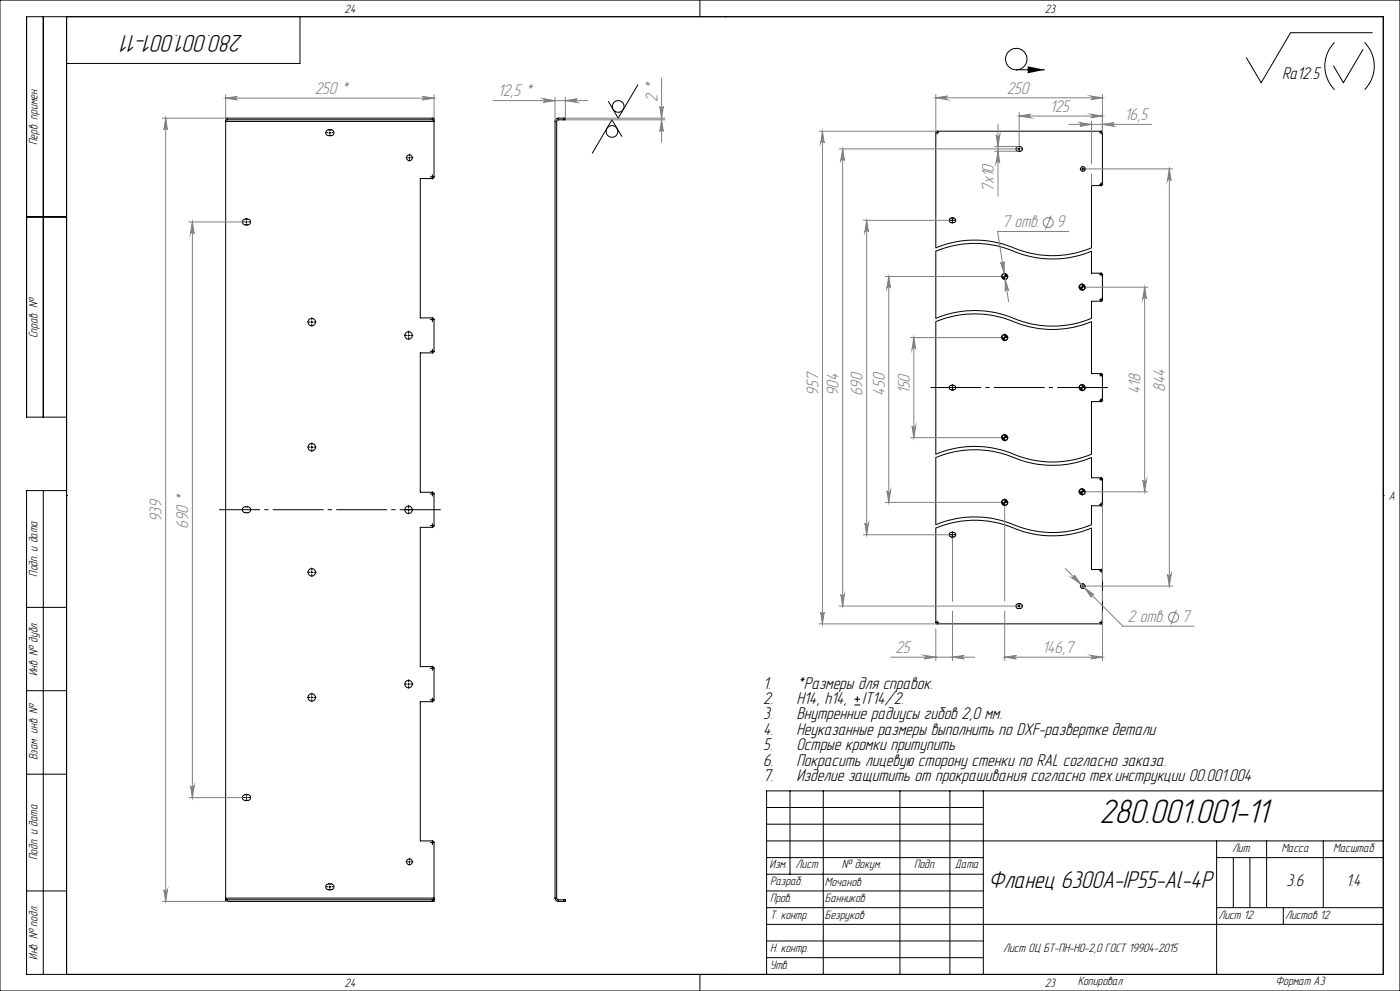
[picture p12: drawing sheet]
<svg xmlns="http://www.w3.org/2000/svg" width="420mm" height="297mm" viewBox="0 0 420 297" stroke-linecap="round" stroke-linejoin="round" font-family="sans-serif">
<g fill="none" stroke="#000" stroke-width=".3">
<path d="M0 0h420v297h-420zM13 5v120M20 5v287M90 5v14h-70M210 0v5M217.5 5h.1M400.4 12.7a10 10 0 0 0 0 14.2M408.9 14.8l-5.9 10-2.9-5M409.4 12.7a10 10 0 0 1 0 14.2M411.7 9.8h-24.5l-8.8 15-4.5-7.5M67.7 35.9h.5M67.7 35.9v.5"/>
<path d="M67.7 36.4v232.8M67.7 36.4h62.5M68.2 35.4h-.5v.5M68.2 35.4v.5M68.2 35.4h61.5M68.2 35.9h61.5M98 39.1l1.3-.2a.86 .86 0 0 1 .9 .9 .86 .86 0 0 1-.9 .8h-.7a.86 .86 0 0 1-.8-.5 .86 .86 0 0 1 .2-1zM98.7 39.8h.5M99 39.5v.5M129.7 35.4h.5v.5M129.7 35.9h.5M129.7 35.4v.5"/>
<path d="M130.2 35.9v.5M130.2 36.4v16.8l-.4 .3h-3.7v41.8h3.7l.4 .5v9.7l-.4 .3h-3.7v41.7h3.7l.4 .5v9.7l-.5 .3h-3.6v41.8h3.7l.4 .5v9.7l-.5 .3h-3.6v41.7h3.7l.4 .3v16.9M166.5 36.4h.5M166.5 36.4v232.8M167 36.4v232.8M167.5 35.9l-.5 .5M167.5 35.4a.96 .96 0 0 0-1 1M167.5 35.4h1.6M167.5 35.9h1.6M167.5 35.4v.5M169.1 35.4h.5v.5h-.5M169.1 35.4v.5"/>
<path d="M191.4 25.4l-5.9 10-3-5M280.6 39.7h1M280.8 39.4h49.8l.1 15.9-.3 .3h-3v18.7a30.8 30.8 0 0 1-24.8-.6 30.3 30.3 0 0 0-21.9 .6zM281.1 39.2v1M304.9 20.9h8.5M329.8 39.7h1M330.3 39.2v1M122.6 47.3h.5M122.8 47v.5M129.1 53h1.2M129.7 52.4v1.3M186.5 40.9l-2.9-5-5.9 10"/>
<path d="M305 44.1l1-.2a.71 .71 0 0 1 .7 .7 .71 .71 0 0 1-.7 .7l-1-.1-.2-.4zM305.5 44.6h.4M305.8 44.4v.4M324.6 50.6h.4M324.8 50.4v.4M329.8 55.2h1M330.3 54.7v1M8 65h12M73 65.9l.6-.3a1.39 1.39 0 0 1 1.5 .5l.1 .6a1.29 1.29 0 0 1-1.4 .8 1.29 1.29 0 0 1-1.1-1.1zM73.7 66.5h.5M73.9 66.3v.5M280.7 75.3a30.7 30.7 0 0 1 24.9 .6 30.5 30.5 0 0 0 21.8-.6v6.6h3.1l.2 .3v7.8l-.4 .3h-2.9v5.1a31.7 31.7 0 0 1-25.6-.8 30.4 30.4 0 0 0-21.1 .8z"/>
<path d="M285 65.5l1-.2a.71 .71 0 0 1 .8 .7 .71 .71 0 0 1-.8 .7l-1-.1-.2-.5zM285.5 66h.4M285.8 65.8v.4M93.3 96.5h.5M93.5 96.3v.5M129.1 95.8h1.2M129.7 95.1v1.3M280.7 96.4a31.3 31.3 0 0 1 25.7 .9 30.4 30.4 0 0 0 21-.9v15.6h3l.3 .3v7.7l-.3 .4h-3v15.7a30.7 30.7 0 0 1-24.8-.6 30.5 30.5 0 0 0-21.9 .6zM301.2 82.9h.4M301.4 81.9l-.6 .3-.3 .7M301.4 82.7v.4M302.3 82.9l-.3 .6-.6 .2"/>
<path d="M324.4 86.1h.4M324.6 85.2l-.6 .2-.3 .7M324.6 85.9v.4M325.5 86.1l-.2 .6-.7 .3M329.8 82.3h1M329.8 89.8h1M330.3 81.8v1M330.3 89.4v.9M122.3 100.5h.5M122.6 100.3v.5M129.1 105.3h1.2M129.7 104.7v1.2"/>
<path d="M285 115.6l1-.1a.71 .71 0 0 1 .8 .7 .71 .71 0 0 1-.8 .7l-1-.2-.2-.4zM285.5 116.2h.4M285.8 116v.3M301.2 101.2h.4M301.4 100.3l-.6 .2-.3 .7M301.4 101v.3M302.3 101.2l-.3 .6-.6 .3M324.4 116.2h.4M324.6 115.2l-.6 .3-.3 .7M324.6 116v.3M325.5 116.2l-.2 .6-.7 .2M329.8 112.4h1"/>
<path d="M329.8 119.9h1M330.3 111.9v1M330.3 119.4v1.1M20 125h-12v-120h407v287h-407v-145h12M93.3 134h.5M93.5 133.8v.5M280.7 137.1a31.3 31.3 0 0 1 25.7 .9 30.4 30.4 0 0 0 21-.9v6.1h3l.3 .3v7.8l-.3 .3h-3v5.7a30.7 30.7 0 0 1-24.8-.6 30.5 30.5 0 0 0-21.9 .6zM301.2 131.2h.4M301.4 130.2l-.6 .3-.3 .7M301.4 130.9v.5M302.3 131.2l-.3 .6-.6 .2M13 147v145"/>
<path d="M20 148.5h.1M73 152.1l1.3-.2a.88 .88 0 0 1 .9 .9 .88 .88 0 0 1-.9 .9 1.33 1.33 0 0 1-1.5-.5l-.1-.6zM122.3 152.8h.5M122.6 152.5v.5M129.1 157.5h1.2M129.1 148h1.2M129.7 147.4v1.3M129.7 156.9v1.2M280.7 158.3a30.8 30.8 0 0 1 24.9 .5 30.3 30.3 0 0 0 21.8-.5v12.4h3.1l.2 .3v15.7l-.3 .3-49.5-.1-.2-.2zM285 159.7l1-.1a.71 .71 0 0 1 .8 .7 .71 .71 0 0 1-.8 .7l-1-.2-.2-.4zM301.2 150.6h.4M301.4 149.7l-.6 .2-.3 .7"/>
<path d="M301.4 150.4v.4M302.3 150.6l-.3 .6-.6 .3M324.4 147.4h.4M324.6 146.5l-.6 .3-.3 .6M324.6 147.2v.4M325.5 147.4l-.2 .6-.7 .3M329.8 143.6h1M329.8 151.2h1M330.3 143.1v1M330.3 150.7v1M415 148.5h.1M93.3 171.5h.5"/>
<path d="M93.5 171.3v.5M285.5 160.3h.4M285.8 160.1v.3M324.6 175.6h.4M324.8 175.5v.4M329.8 171.1h1M330.3 170.6v1M8 182h12M129.7 199.6v1.3M280.6 186.5h1M281.1 186.1v1M305 181.1l1-.1a.69 .69 0 0 1 .8 .7 .69 .69 0 0 1-.8 .6l-1-.1-.2-.4z"/>
<path d="M305.5 181.6h.4M305.8 181.5v.4M329.8 186.5h1M330.3 186.1v1M8 207h12M93.3 209h.5M93.5 208.8v.5M122.3 205h.5M122.6 204.8v.5M129.1 209.8h1.2M129.1 200.3h1.2M129.7 209.2v1.2"/>
<path d="M256.3 211.3h1.8M256.3 209.5h1.8M257.2 208.7v1.7M8 232h12M73 238.4l1.3-.2a.86 .86 0 0 1 .9 .8 .86 .86 0 0 1-.9 .9l-1.3-.2-.3-.5zM73.7 239h.5M73.9 238.8v.5M237 237v25M247 237v55M270 237v55M285 237v55M295 237v55"/>
<path d="M415 237h-185v55M122.6 258.3h.5M122.8 258v.5M129.1 252.5h1.2M129.7 251.9v1.2M230 252h185M230 242h65M230 247h65M230 257h65M365 252v40M365 257h50M370 257v15"/>
<path d="M375 257v15M380 252v20M397 252v20M8 267h12M67.7 269.7h.5M67.7 269.7v.5h.5M67.7 269.2v.5M67.7 269.2h62.5M68.2 269.7v.5M68.2 270.2h61.5M68.2 269.7h61.5M98 265.1l.6-.2a1.42 1.42 0 0 1 1.5 .4l.1 .6a1.35 1.35 0 0 1-1.2 .8 1.35 1.35 0 0 1-1.3-.8z"/>
<path d="M98.7 265.8h.5M99 265.5v.5M129.7 269.7h.5M129.7 269.7v.5M130.2 269.7v.5h-.5M130.2 269.2v.5M166.5 269.2a.96 .96 0 0 0 1 1M166.5 269.2h.5M167 269.2l.5 .5M167.5 270.2h1.6M167.5 269.7h1.6M167.5 269.7v.5"/>
<path d="M169.1 269.7h.5v.5h-.5M169.1 269.7v.5M230 267h65M230 272h65M230 277h185M230 262h65M365 272h50M385 272v5M210 292v5M217.5 292h.1M230 282h65M230 287h65"/>
<circle cx="304.9" cy="17.7" r="3.2"/>
<circle cx="183.6" cy="39.4" r="1.76"/>
<circle cx="185.5" cy="31.9" r="1.74"/>
<circle cx="122.8" cy="47.3" r=".88"/>
<circle cx="324.8" cy="50.6" r=".7"/>
<circle cx="93.5" cy="96.5" r="1.13"/>
<circle cx="301.4" cy="82.9" r=".9"/>
<circle cx="324.6" cy="86.1" r=".9"/>
<circle cx="122.6" cy="100.5" r="1.13"/>
<circle cx="301.4" cy="101.1" r=".9"/>
<circle cx="324.6" cy="116.2" r=".9"/>
<circle cx="93.5" cy="134" r="1.13"/>
<circle cx="301.4" cy="131.2" r=".9"/>
<circle cx="122.6" cy="152.8" r="1.13"/>
<circle cx="301.4" cy="150.6" r=".9"/>
<circle cx="324.6" cy="147.4" r=".9"/>
<circle cx="93.5" cy="171.5" r="1.13"/>
<circle cx="324.8" cy="175.7" r=".7"/>
<circle cx="93.5" cy="209" r="1.13"/>
<circle cx="122.6" cy="205" r="1.13"/>
<circle cx="122.8" cy="258.3" r=".88"/>
</g>
<g fill="none" stroke="#808080" stroke-width=".3">
<path d="M48.7 35.4h19.5M49.7 35.4l.5 3.5a.53 .53 0 0 0-.5-.5 .53 .53 0 0 0-.5 .5zM49.7 35.4v234.8M67.7 29.4l3.5-.5a.53 .53 0 0 0-.5 .5 .53 .53 0 0 0 .5 .5zM67.7 28.4v7.5M67.7 29.4h62.5M126.7 28.9l3.5 .5-3.5 .5a.53 .53 0 0 0 .5-.5 .53 .53 0 0 0-.5-.5zM130.2 28.4v7.5M147.9 30.2h28.5M163 29.6l3.5 .6-3.5 .5a.55 .55 0 0 0 .5-.6 .55 .55 0 0 0-.5-.5zM166.5 29.1v7.3M169.6 30.2l3.5-.6a.55 .55 0 0 0-.5 .5 .55 .55 0 0 0 .5 .6z"/>
<path d="M169.6 29.1v6.3h29.9M169.7 35.9h29.8M197.9 31.9a.53 .53 0 0 0 .6 .5 .53 .53 0 0 0 .5-.5l-.5 3.5zM198.5 35.9l.5 3.5a.53 .53 0 0 0-.5-.5 .53 .53 0 0 0-.6 .5zM198.5 23.4v19.2M245.7 39.3h35.4M246.7 39.3l.6 3.5a.53 .53 0 0 0-.6-.5 .53 .53 0 0 0-.5 .5zM246.7 39.3v147.7M280.7 29.3l3.5-.5a.55 .55 0 0 0-.5 .5 .55 .55 0 0 0 .5 .6zM280.7 28.3v11.4M280.7 29.3h50M299.4 37.2v21.6"/>
<path d="M305.8 34.8l3.4-.6a.55 .55 0 0 0-.5 .6 .55 .55 0 0 0 .5 .5zM305.8 33.8v9.9M305.8 34.8h24.9M320.7 37.3h24.8M324 36.8l3.4 .5-3.4 .5a.55 .55 0 0 0 .5-.5 .55 .55 0 0 0-.5-.5zM327.2 34.2l3.5 .6-3.5 .5a.55 .55 0 0 0 .5-.5 .55 .55 0 0 0-.5-.6zM327.2 28.8l3.5 .5-3.5 .6a.55 .55 0 0 0 .5-.6 .55 .55 0 0 0-.5-.5zM327.4 36.3v12.8M330.7 37.3l3.5-.5a.55 .55 0 0 0-.5 .5 .55 .55 0 0 0 .5 .5zM330.7 28.3v11.4M251.8 44.6h53M252.8 44.6l.5 3.5a.55 .55 0 0 0-.5-.5 .55 .55 0 0 0-.6 .5z"/>
<path d="M252.8 44.6v137M298.4 45.3h7M298.4 43.9h7M298.8 40.4a.55 .55 0 0 0 .6 .6 .55 .55 0 0 0 .5-.6l-.5 3.5zM299.4 45.3l.5 3.5a.55 .55 0 0 0-.5-.5 .55 .55 0 0 0-.6 .5zM325.8 50.6h26M327.4 52.1v3.5M350.8 50.6l.5 3.5a.55 .55 0 0 0-.5-.5 .55 .55 0 0 0-.6 .5zM350.8 50.6v125M56.7 66.5h16.1M57.7 66.5l.5 3.5a.55 .55 0 0 0-.5-.5 .55 .55 0 0 0-.6 .5zM57.7 66.5v172.5"/>
<path d="M259 66h25.8M260 66l.6 3.5a.55 .55 0 0 0-.6-.5 .55 .55 0 0 0-.5 .5zM260 66v94.3M300.2 78.6a.54 .54 0 0 0 .6 .4 .54 .54 0 0 0 .4-.6l.1 3.6zM315.3 64.6l-1.7 4.3M320.6 69.4h-21.3l3.3 21M265.6 82.9h34.7M266.6 82.9l.6 3.5a.55 .55 0 0 0-.6-.5 .55 .55 0 0 0-.5 .5zM266.6 82.9v67.7M301.6 83.7l1 3.4a.54 .54 0 0 0-.6-.4 .54 .54 0 0 0-.4 .6zM325.8 86.1h18.6M343.4 86.1l.5 3.5a.55 .55 0 0 0-.5-.5 .55 .55 0 0 0-.6 .5z"/>
<path d="M343.4 86.1v61.3M273.2 101.2h27.1M274.1 101.2l.6 3.5a.55 .55 0 0 0-.5-.6 .55 .55 0 0 0-.6 .6zM274.1 101.2v30M273.2 131.2h27.1M273.6 127.7a.55 .55 0 0 0 .6 .5 .55 .55 0 0 0 .5-.5l-.6 3.5zM259.5 156.8a.55 .55 0 0 0 .5 .5 .55 .55 0 0 0 .6-.5l-.6 3.5zM265.6 150.6h34.7M266.1 147.1a.55 .55 0 0 0 .5 .5 .55 .55 0 0 0 .6-.5l-.6 3.5zM301.4 151.7v28.5M325.8 147.4h18.6M330.7 151.2v23"/>
<path d="M342.8 143.9a.55 .55 0 0 0 .6 .5 .55 .55 0 0 0 .5-.5l-.5 3.5zM252.2 178.1a.55 .55 0 0 0 .6 .6 .55 .55 0 0 0 .5-.6l-.5 3.5zM259 160.3h25.8M285.8 161.2v19M319.6 170.4l17.3 17.3h21.3M321.5 173.1a.55 .55 0 0 0 .7-.1 .55 .55 0 0 0 .1-.7l2 2.9zM325.3 176.1l2.9 2.2a.54 .54 0 0 0-.7 0 .54 .54 0 0 0-.1 .7zM325.8 175.6h26M330.7 177.2v2.9M350.2 172.2a.55 .55 0 0 0 .6 .5 .55 .55 0 0 0 .5-.5l-.5 3.4zM245.7 187h35.4M246.2 183.5a.53 .53 0 0 0 .5 .5 .53 .53 0 0 0 .6-.5l-.6 3.5z"/>
<path d="M251.8 181.6h53M267.2 197h25.3M277.2 196.4l3.5 .6-3.5 .5a.53 .53 0 0 0 .6-.5 .53 .53 0 0 0-.6-.6zM280.7 188.5v9.5M285.8 197l3.4-.6a.53 .53 0 0 0-.5 .6 .53 .53 0 0 0 .5 .5zM285.8 183.2v14.8M301.4 197l3.5-.6a.53 .53 0 0 0-.5 .6 .53 .53 0 0 0 .5 .5zM301.4 197h29.3M301.4 183.2v14.8M327.2 196.4l3.5 .6-3.5 .5a.53 .53 0 0 0 .5-.5 .53 .53 0 0 0-.5-.6zM330.7 183.1v14.9M352.9 182.9l-1.7 4.2"/>
<path d="M56.7 239h16.1M57.1 235.5a.55 .55 0 0 0 .6 .5 .55 .55 0 0 0 .5-.5l-.5 3.5zM48.7 270.2h19.5M49.2 266.7a.53 .53 0 0 0 .5 .5 .53 .53 0 0 0 .5-.5l-.5 3.5z"/>
<circle cx="314.5" cy="66.7" r="1.5"/>
<circle cx="352.1" cy="185" r="1.48"/>
</g>
<g fill="#000">
<path d="M308.3 19.9l5.1 1-5.1 1.1z"/>
<path d="M300.5 82.9l.4 .7 .5 .1v-.8zM301.4 81.9v1h.9l-.3-.7zM300.5 101.2l.3 .6 .6 .3v-.9zM301.4 100.3v.9h.9l-.3-.7zM300.5 131.2l.4 .7 .5 .1v-.8zM301.4 130.2v1h.9l-.3-.7zM300.5 150.6l.3 .6 .6 .3v-.9zM301.4 149.7v.9h.9l-.3-.7zM323.7 116.2l.3 .6 .6 .2v-.8zM324.6 115.2v1h.9l-.2-.7zM323.7 86.1l.3 .6 .6 .3v-.9zM324.6 85.2v.9h.9l-.3-.8zM323.7 147.4l.3 .6 .6 .3v-.9zM324.6 146.5v.9h.9l-.3-.8z"/>
</g>
<path d="M65.7 152.8h66.5" fill="none" stroke="#000" stroke-width=".3" stroke-dasharray="15.2 1.3 1.3 1.3" stroke-dashoffset="2.9" stroke-linecap="butt"/>
<g fill="none" stroke="#000" stroke-width=".3" stroke-dasharray="15.2 1.3 1.3 1.3" stroke-linecap="butt">
<path d="M98.5 39.8h-.7M99 39.3v-.7M99.5 39.8h.6M99 40.3v.6M122.3 47.3h-.6M122.8 46.8v-.7M122.8 47.8v.6M123.3 47.3h.7M305.4 44.6h-.5M305.8 44.2v-.5M305.8 45v.5M306.2 44.6h.5"/>
<path d="M324.5 50.6h-.5M324.9 50.2v-.5M324.9 51v.5M325.3 50.6h.5M73.5 66.5h-.7M74 66v-.6M74 67v.6M74.5 66.5h.6M285.4 66h-.5M285.8 65.6v-.5M285.8 66.4v.5M286.2 66h.5"/>
<path d="M93 96.5h-.8M93.5 96v-.9M93.5 97v.9M94 96.5h.9M301 82.8h-.7M301.4 82.4v-.7M301.4 83.2v.7M301.8 82.8h.7M324.3 86h-.7M324.7 85.6v-.7M324.7 86.4v.7M325.1 86h.7"/>
<path d="M122.1 100.5h-.9M122.6 100v-.9M122.6 101v.9M123.1 100.5h.9M285.4 116.1h-.5M285.8 115.7v-.5M285.8 116.5v.5M286.2 116.1h.5M301 101.1h-.7M301.4 100.7v-.7M301.4 101.5v.7M301.8 101.1h.7"/>
<path d="M324.3 116.1h-.7M324.7 115.7v-.7M324.7 116.5v.7M325.1 116.1h.7M93 134h-.8M93.5 133.5v-.9M93.5 134.5v.9M94 134h.9M301 131.1h-.7M301.4 130.7v-.7M301.4 131.5v.7M301.8 131.1h.7"/>
<path d="M122.1 152.8h-.9M122.6 152.3v-.9M122.6 153.3v.8M123.1 152.8h.9M285.8 159.8v-.5M301 150.6h-.7M301.4 150.2v-.7M301.4 151v.7M301.8 150.6h.7M324.3 147.4h-.7M324.7 147v-.7M324.7 147.8v.7"/>
<path d="M325.1 147.4h.7M93 171.5h-.8M93.5 171v-.9M93.5 172v.9M94 171.5h.9M285.4 160.2h-.5M285.8 160.6v.5M286.2 160.2h.5M324.5 175.6h-.5M324.9 175.2v-.5M324.9 176v.5M325.3 175.6h.5"/>
<path d="M305.4 181.6h-.5M305.8 181.2v-.5M305.8 182v.5M306.2 181.6h.5M93 209h-.8M93.5 208.5v-.9M93.5 209.5v.9M94 209h.9M122.1 205h-.9M122.6 204.5v-.9M122.6 205.5v.9M123.1 205h.9"/>
<path d="M73.5 239h-.7M74 238.5v-.6M74 239.5v.6M74.5 239h.6M122.3 258.3h-.6M122.8 257.8v-.7M122.8 258.8v.6M123.3 258.3h.7M98.5 265.8h-.7M99 265.3v-.7M99 266.3v.6M99.5 265.8h.6"/>
</g>
<path d="M332.4 116.1h-53.2" fill="none" stroke="#000" stroke-width=".3" stroke-dasharray="15.2 1.3 1.3 1.3" stroke-dashoffset=".1" stroke-linecap="butt"/>
<g fill="#808080">
<path d="M285.8 197l3.4-.6a.53 .53 0 0 0-.5 .6 .53 .53 0 0 0 .5 .5zM277.2 196.4l3.5 .6-3.5 .5a.53 .53 0 0 0 .6-.5 .53 .53 0 0 0-.6-.6z"/>
<path d="M324 36.8l3.4 .5-3.4 .5a.55 .55 0 0 0 .5-.5 .55 .55 0 0 0-.5-.5zM330.7 37.3l3.5-.5a.55 .55 0 0 0-.5 .5 .55 .55 0 0 0 .5 .5zM301.6 83.7v3.6a.53 .53 0 0 1 .4-.6 .53 .53 0 0 1 .6 .4zM300.2 78.6l1.1 3.4-.1-3.6a.54 .54 0 0 1-.4 .6 .54 .54 0 0 1-.6-.4zM322.3 172.3a.55 .55 0 0 1-.1 .7 .55 .55 0 0 1-.7 .1l2.8 2.1zM325.3 176.1l2.1 2.9a.54 .54 0 0 1 0-.7 .54 .54 0 0 1 .8 0z"/>
<path d="M163 29.6l3.5 .6-3.5 .5a.55 .55 0 0 0 .5-.6 .55 .55 0 0 0-.5-.5zM169.6 30.2l3.5-.6a.55 .55 0 0 0-.5 .5 .55 .55 0 0 0 .5 .6z"/>
<path d="M301.4 197l3.5-.6a.53 .53 0 0 0-.5 .6 .53 .53 0 0 0 .5 .5zM327.2 196.4l3.5 .6-3.5 .5a.53 .53 0 0 0 .5-.5 .53 .53 0 0 0-.5-.6z"/>
<path d="M305.8 34.8l3.4-.6a.55 .55 0 0 0-.5 .6 .55 .55 0 0 0 .5 .5zM327.2 34.2l3.5 .6-3.5 .5a.55 .55 0 0 0 .5-.5 .55 .55 0 0 0-.5-.6z"/>
<path d="M67.7 29.4l3.5-.5a.53 .53 0 0 0-.5 .5 .53 .53 0 0 0 .5 .5zM126.7 28.9l3.5 .5-3.5 .5a.53 .53 0 0 0 .5-.5 .53 .53 0 0 0-.5-.5z"/>
<path d="M266.1 147.1a.55 .55 0 0 0 .5 .5 .55 .55 0 0 0 .6-.5l-.6 3.5zM266.6 82.9l.6 3.5a.55 .55 0 0 0-.6-.5 .55 .55 0 0 0-.5 .5zM273.6 127.7a.55 .55 0 0 0 .6 .5 .55 .55 0 0 0 .5-.5l-.6 3.5zM274.1 101.2l.6 3.5a.55 .55 0 0 0-.5-.6 .55 .55 0 0 0-.6 .6zM350.2 172.2a.55 .55 0 0 0 .6 .5 .55 .55 0 0 0 .5-.5l-.5 3.4zM350.8 50.6l.5 3.5a.55 .55 0 0 0-.5-.5 .55 .55 0 0 0-.6 .5zM342.8 143.9a.55 .55 0 0 0 .6 .5 .55 .55 0 0 0 .5-.5l-.5 3.5zM343.4 86.1l.5 3.5a.55 .55 0 0 0-.5-.5 .55 .55 0 0 0-.6 .5zM299.4 45.3l.5 3.5a.55 .55 0 0 0-.5-.5 .55 .55 0 0 0-.6 .5zM298.8 40.4a.55 .55 0 0 0 .6 .6 .55 .55 0 0 0 .5-.6l-.5 3.5z"/>
<path d="M57.1 235.5a.55 .55 0 0 0 .6 .5 .55 .55 0 0 0 .5-.5l-.5 3.5zM57.7 66.5l.5 3.5a.55 .55 0 0 0-.5-.5 .55 .55 0 0 0-.6 .5z"/>
<path d="M198.5 35.9l.5 3.5a.53 .53 0 0 0-.5-.5 .53 .53 0 0 0-.6 .5zM197.9 31.9a.53 .53 0 0 0 .6 .5 .53 .53 0 0 0 .5-.5l-.5 3.5z"/>
<path d="M246.7 39.3l.6 3.5a.53 .53 0 0 0-.6-.5 .53 .53 0 0 0-.5 .5zM246.2 183.5a.53 .53 0 0 0 .5 .5 .53 .53 0 0 0 .6-.5l-.6 3.5zM260 66l.6 3.5a.55 .55 0 0 0-.6-.5 .55 .55 0 0 0-.5 .5zM259.5 156.8a.55 .55 0 0 0 .5 .5 .55 .55 0 0 0 .6-.5l-.6 3.5zM252.8 44.6l.5 3.5a.55 .55 0 0 0-.5-.5 .55 .55 0 0 0-.6 .5zM252.2 178.1a.55 .55 0 0 0 .6 .6 .55 .55 0 0 0 .5-.6l-.5 3.5z"/>
<path d="M49.2 266.7a.53 .53 0 0 0 .5 .5 .53 .53 0 0 0 .5-.5l-.5 3.5zM49.7 35.4l.5 3.5a.53 .53 0 0 0-.5-.5 .53 .53 0 0 0-.5 .5z"/>
<path d="M280.7 29.3l3.5-.5a.55 .55 0 0 0-.5 .5 .55 .55 0 0 0 .5 .6zM327.2 28.8l3.5 .5-3.5 .6a.55 .55 0 0 0 .5-.6 .55 .55 0 0 0-.5-.5z"/>
</g>
<text font-size="10.5" x="329.8" y="246.6">280.001.001-11</text>
<g font-size="7.5">
<text x="73" y="10.5" transform="rotate(-180 73 10.5)">280.001.001-11</text>
<text x="296.6" y="266.1">Фланец 6300А-IP55-Al-4P</text>
</g>
<g font-size="5.3">
<text x="384.7" y="23.6">Ra12.5</text>
<text x="228.9" y="206.4">1.</text>
<text x="238.9" y="206.4">*Размеры для справок.</text>
<text x="228.9" y="215.6">3.</text>
<text x="228.9" y="211">2.</text>
<text x="238.9" y="211">H14, h14,</text>
<text x="238.9" y="215.6">Внутренние радиусы гибов 2,0 мм.</text>
<text x="258.7" y="211">IT14/2.</text>
<text x="228.9" y="220.2">4.</text>
<text x="238.9" y="220.2">Неуказанные размеры выполнить по DXF-развертке детали</text>
<text x="228.9" y="224.8">5.</text>
<text x="238.9" y="224.8">Острые кромки притупить</text>
<text x="228.9" y="229.4">6.</text>
<text x="238.9" y="229.4">Покрасить лицевую сторону стенки по RAL согласно заказа.</text>
<text x="228.9" y="234">7.</text>
<text x="238.9" y="234">Изделие защитить от прокрашивания согласно тех.инструкции 00.001.004</text>
<text x="386" y="265.6">3.6</text>
<text x="403.8" y="265.6">1:4</text>
</g>
<g font-size="5.3" fill="#808080">
<text x="94.4" y="28.2">250 *</text>
<text x="149.3" y="28.9">12,5 *</text>
<text x="302" y="28.1">250</text>
<text x="197.3" y="30.7" transform="rotate(-90 197.3 30.7)">2 *</text>
<text x="314.9" y="33.5">125</text>
<text x="337.4" y="36.1">16,5</text>
<text x="298.2" y="57.4" transform="rotate(-90 298.2 57.4)">7x10</text>
<text x="300.7" y="68.1">7 отв.</text>
<text x="317" y="68.1">9</text>
<text x="245.5" y="118.6" transform="rotate(-90 245.5 118.6)">957</text>
<text x="251.6" y="118.7" transform="rotate(-90 251.6 118.7)">904</text>
<text x="258.8" y="118.7" transform="rotate(-90 258.8 118.7)">690</text>
<text x="265.4" y="118.6" transform="rotate(-90 265.4 118.6)">450</text>
<text x="272.9" y="118.2" transform="rotate(-90 272.9 118.2)">150</text>
<text x="342.2" y="118.1" transform="rotate(-90 342.2 118.1)">418</text>
<text x="349.6" y="117.4" transform="rotate(-90 349.6 117.4)">844</text>
<text x="48.5" y="156.6" transform="rotate(-90 48.5 156.6)">939</text>
<text x="56.5" y="158.5" transform="rotate(-90 56.5 158.5)">690 *</text>
<text x="338.3" y="186.4">2 отв.</text>
<text x="354.6" y="186.4">7</text>
<text x="268.6" y="195.7">25</text>
<text x="312.7" y="195.7">146,7</text>
</g>
<g font-size="3.8">
<text x="103.4" y="3.8">24</text>
<text x="313.5" y="3.8">23</text>
<text x="11.3" y="43.5" transform="rotate(-90 11.3 43.5)">Перв. примен.</text>
<text x="11.3" y="101.4" transform="rotate(-90 11.3 101.4)">Справ. №</text>
<text x="416.6" y="149.8">A</text>
<text x="11.3" y="172.8" transform="rotate(-90 11.3 172.8)">Подп. и дата</text>
<text x="11.3" y="202.7" transform="rotate(-90 11.3 202.7)">Инв. № дубл.</text>
<text x="11.3" y="227.8" transform="rotate(-90 11.3 227.8)">Взам. инв. №</text>
<text x="11.3" y="257.8" transform="rotate(-90 11.3 257.8)">Подп. и дата</text>
<text x="369.6" y="255.3">Лит.</text>
<text x="384.4" y="255.3">Масса</text>
<text x="399.9" y="255.3">Масштаб</text>
<text x="230.9" y="260.3">Изм.</text>
<text x="238.7" y="260.3">Лист</text>
<text x="252.6" y="260.3">№ докум.</text>
<text x="274.2" y="260.3">Подп.</text>
<text x="286.5" y="260.3">Дата</text>
<text x="231" y="265.3">Разраб.</text>
<text x="247.5" y="265.4">Мочанов</text>
<text x="231" y="275.3">Т. контр.</text>
<text x="231" y="270.3">Пров.</text>
<text x="247.5" y="275.4">Безруков</text>
<text x="247.5" y="270.4">Банников</text>
<text x="365.5" y="275.3">Лист 12</text>
<text x="385.5" y="275.3">Листов 12</text>
<text x="11.3" y="287.7" transform="rotate(-90 11.3 287.7)">Инв. № подл.</text>
<text x="231" y="285.3">Н. контр.</text>
<text x="300.9" y="285.4">Лист ОЦ БТ-ПН-НО-2,0 ГОСТ 19904-2015</text>
<text x="231" y="290.3">Утв.</text>
<text x="103.4" y="295.8">24</text>
<text x="313.5" y="295.8">23</text>
<text x="323.3" y="295.3">Копировал</text>
<text x="382.7" y="295.3">Формат А3</text>
</g>
</svg>
